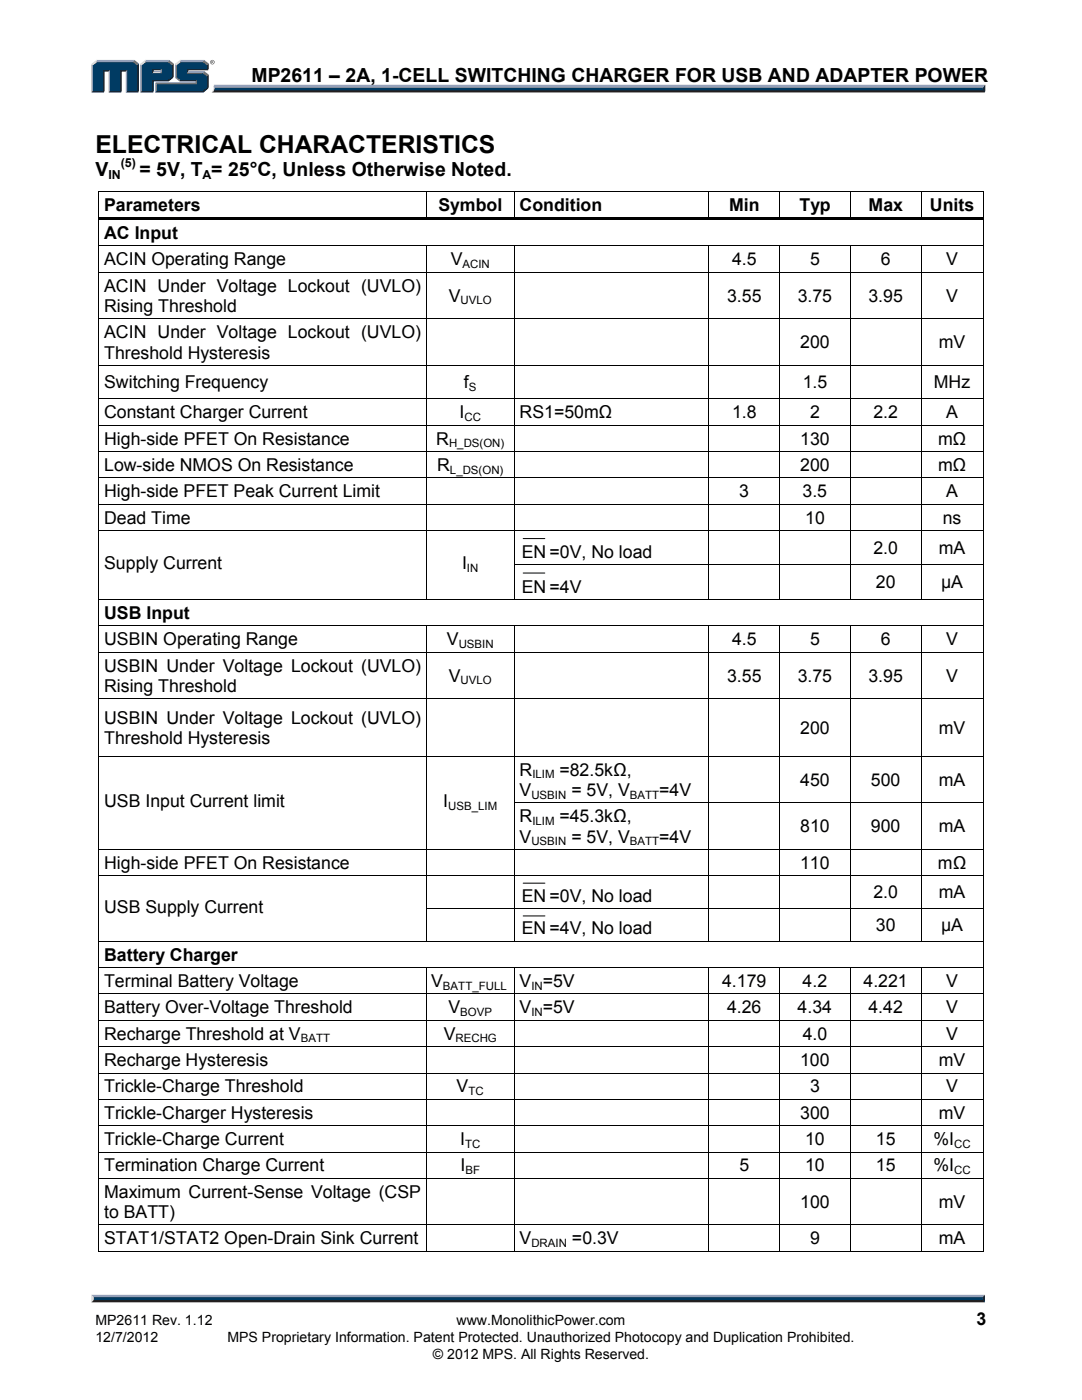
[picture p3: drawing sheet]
<svg xmlns="http://www.w3.org/2000/svg" width="216mm" height="279mm" viewBox="0 0 216 279" stroke-linecap="round" stroke-linejoin="round" font-family="sans-serif">
<path d="M18.7 259.2h177.4l.4 .7h-178.3z" fill="#231f20"/>
<path d="M18.3 258.4h178.2l-.4 .8h-177.4z" fill="#94a0b9"/>
<path d="M196.5 258.4v1.5l-.4-.4v-.6z" fill="#001339"/>
<path d="M18.7 258.9h177.4v.6h-177.4z" fill="#003b63"/>
<path d="M18.2 258.4l.5 .5v.5l-.5 .5z" fill="#dcddde"/>
<path d="M42.7 16.9h153.9l-.4 .7h-153.4z" fill="#94a0b9"/>
<path d="M42.8 17.6h153.4l.4 .6h-154.3l.4-.2z" fill="#231f20"/>
<path d="M196.2 17.3l.4-.4v1.3l-.4-.4z" fill="#001339"/>
<path d="M42.9 17.3h153.3v.5h-153.4z" fill="#003b63"/>
<path d="M42.7 16.9l.2 .5a.79 .79 0 0 1-.6 .8h.1a1.24 1.24 0 0 0 .3-1.3z" fill="#dcddde"/>
<path d="M30.4 14.4l.3-.2h1.3l.3 .2z" fill="#94a0b9"/>
<g fill="#003b63">
<path d="M18.6 12.8l.8-.6h7.2l.8 .6v5.2h-2v-4.2h-1.4v4.2h-2v-4.2h-1.4v4.2h-2z"/>
<path d="M28.3 12.8l.8-.6h2.2v1.4h-.9v.8h1.9v-.8h-1.3v-1.4h2.6l.8 .6v2.3l-.8 .7h-3.2v2.2h-2.1z"/>
<path d="M31.3 16.6h8v-.8h-3.2l-.9-.7v-2.3l.9-.6h4.4l.9 .6v.8h-4.1v.8h3.2l.9 .7v2.2l-.9 .7h-9.2z"/>
</g>
<path d="M35.9 12.1h4.8" fill="none" stroke="#94a0b9" stroke-width=".27"/>
<path d="M35 12.7l.9-.7 .2 .2-.8 .6z" fill="#dcddde"/>
<path d="M35.1 12.7v2.6" fill="none" stroke="#94a0b9" stroke-width=".27"/>
<path d="M35 15.3l.3-.2 .8 .7-.2 .2z" fill="#547194"/>
<path d="M35.9 15.9h3.4" fill="none" stroke="#001339" stroke-width=".27"/>
<g fill="#94a0b9">
<path d="M31 16.4h8.1v-.4l.2-.2v.8h-8z"/>
<path d="M31 16.4l.3 .2v1.4l-.3 .2z"/>
</g>
<path d="M37.3 13.6h4.1v-.8l.2-.1v1.1h-4v.4l-.3 .2z" fill="#001339"/>
<path d="M37.3 14.3h3.4" fill="none" stroke="#94a0b9" stroke-width=".27"/>
<path d="M40.7 14.2l.9 .7-.2 .2-.9-.7z" fill="#547194"/>
<g fill="#001339">
<path d="M31 18.2l.3-.2h9.2l.9-.7v-2.2l.2-.2v2.5l-.9 .8z"/>
<path d="M30.4 15.8h3.2l.8-.7v-2.3l.2-.1v2.6l-.9 .7h-3v2.2h-2.6l.2-.2h2.1z"/>
</g>
<path d="M33.7 12l.9 .7-.2 .1-.8-.6z" fill="#547194"/>
<path d="M29 12.1h4.7" fill="none" stroke="#94a0b9" stroke-width=".27"/>
<path d="M28.1 12.7l.9-.7 .1 .2-.8 .6z" fill="#dcddde"/>
<path d="M28.2 12.7v5.5" fill="none" stroke="#94a0b9" stroke-width=".27"/>
<path d="M32 13.8l.3-.2v.8l-.3-.2z" fill="#94a0b9"/>
<g fill="#001339">
<path d="M30.4 13.6h1.9l-.3 .2h-1.3v.4l-.3 .2z"/>
<path d="M27.4 12.8l.3-.1v5.5h-2.5l.2-.2h2z"/>
</g>
<path d="M26.8 12l.9 .7-.3 .1-.8-.6z" fill="#547194"/>
<path d="M19.2 12.1h7.6" fill="none" stroke="#94a0b9" stroke-width=".27"/>
<path d="M18.3 12.7l.9-.7 .2 .2-.8 .6z" fill="#dcddde"/>
<path d="M18.5 12.7v5.5" fill="none" stroke="#94a0b9" stroke-width=".27"/>
<path d="M20.6 13.8h1.4l-.2 .3h-.9v4.1h-2.6l.3-.2h2z" fill="#001339"/>
<path d="M21.9 13.8v4.4" fill="none" stroke="#94a0b9" stroke-width=".27"/>
<path d="M24 13.8h1.4l-.2 .3h-.9v4.1h-2.5l.2-.2h2z" fill="#001339"/>
<path d="M25.3 13.8v4.4" fill="none" stroke="#94a0b9" stroke-width=".27"/>
<path d="M40.7 12l.9 .7-.2 .1-.9-.6z" fill="#547194"/>
<path d="M41.9 12.4a.45 .45 0 0 1 .9 0 .45 .45 0 0 1-.9 0zM42 12.4a.37 .37 0 0 0 .7 0 .37 .37 0 0 0-.7 0zM42.2 12.2h.3l.1 .5-.3-.3-.1 .3zM42.3 12.2v.2h.1z" fill="#231f20"/>
<path d="M42.6 17.1h153.9l-.4 .7h-153.3z" fill="#94a0b9"/>
<path d="M42.8 17.8h153.3l.4 .7h-154.3l.4-.3z" fill="#231f20"/>
<path d="M196.1 17.5l.4-.4v1.4l-.4-.4z" fill="#001339"/>
<path d="M42.8 17.5h153.3v.6h-153.4z" fill="#003b63"/>
<g fill="#dcddde">
<path d="M42.6 17.1l.2 .5a.79 .79 0 0 1-.6 .9l.1-.1a1.24 1.24 0 0 0 .3-1.3z"/>
<path d="M30.3 14.6l.3-.2h1.3l.3 .2z"/>
</g>
<g fill="#003b63">
<path d="M18.5 13.1l.8-.7h7.2l.8 .7v5.1h-1.9v-4.2h-1.5v4.2h-2v-4.2h-1.4v4.2h-2z"/>
<path d="M28.2 13.1l.9-.7h2.1v1.4h-.9v.8h1.9v-.8h-1.2v-1.4h2.5l.8 .7v2.3l-.8 .6h-3.2v2.2h-2.1z"/>
<path d="M31.2 16.9h8v-.9h-3.2l-.8-.6v-2.3l.8-.7h4.5l.8 .7v.7h-4.1v.8h3.3l.8 .7v2.2l-.8 .7h-9.3z"/>
</g>
<path d="M35.8 12.3h4.8" fill="none" stroke="#94a0b9" stroke-width=".27"/>
<path d="M34.9 12.9l.9-.7 .2 .2-.8 .7z" fill="#dcddde"/>
<path d="M35.1 12.9v2.6" fill="none" stroke="#94a0b9" stroke-width=".27"/>
<path d="M34.9 15.5l.3-.1 .8 .6-.2 .2z" fill="#547194"/>
<path d="M35.8 16.1h3.4" fill="none" stroke="#001339" stroke-width=".27"/>
<path d="M31 16.6h8v-.4l.2-.2v.9h-8z" fill="#547194"/>
<path d="M31 16.6l.2 .3v1.3l-.2 .3z" fill="#94a0b9"/>
<path d="M37.2 13.8h4.1v-.7l.2-.2v1.1h-4v.4l-.3 .2z" fill="#001339"/>
<path d="M37.2 14.5h3.4" fill="none" stroke="#94a0b9" stroke-width=".27"/>
<path d="M40.6 14.4l.9 .7-.2 .2-.8-.7z" fill="#547194"/>
<g fill="#001339">
<path d="M31 18.5l.2-.3h9.3l.8-.7v-2.2l.2-.2v2.6l-.9 .8z"/>
<path d="M30.3 16h3.2l.8-.6v-2.3l.3-.2v2.6l-.9 .7h-3.1v2.3h-2.6l.2-.3h2.1z"/>
</g>
<path d="M33.7 12.2l.9 .7-.3 .2-.8-.7z" fill="#547194"/>
<path d="M28.9 12.3h4.8" fill="none" stroke="#94a0b9" stroke-width=".27"/>
<path d="M28 12.9l.9-.7 .2 .2-.9 .7z" fill="#dcddde"/>
<path d="M28.1 12.9v5.6" fill="none" stroke="#94a0b9" stroke-width=".27"/>
<path d="M31.9 14l.3-.2v.8l-.3-.2z" fill="#94a0b9"/>
<g fill="#001339">
<path d="M30.3 13.8h1.9l-.3 .2h-1.3v.4l-.3 .2z"/>
<path d="M27.3 13.1l.3-.2v5.6h-2.5l.3-.3h1.9z"/>
</g>
<path d="M26.7 12.2l.9 .7-.3 .2-.8-.7z" fill="#547194"/>
<path d="M19.1 12.3h7.6" fill="none" stroke="#94a0b9" stroke-width=".27"/>
<path d="M18.2 12.9l.9-.7 .2 .2-.8 .7z" fill="#dcddde"/>
<path d="M18.4 12.9v5.6" fill="none" stroke="#94a0b9" stroke-width=".27"/>
<path d="M20.5 14h1.4l-.2 .3h-.9v4.2h-2.6l.3-.3h2z" fill="#001339"/>
<path d="M21.8 14v4.5" fill="none" stroke="#94a0b9" stroke-width=".27"/>
<path d="M23.9 14h1.5l-.3 .3h-.9v4.2h-2.5l.2-.3h2z" fill="#001339"/>
<path d="M25.2 14v4.5" fill="none" stroke="#94a0b9" stroke-width=".27"/>
<path d="M40.6 12.2l.9 .7-.2 .2-.8-.7z" fill="#547194"/>
<g fill="#000">
<path d="M19.7 38.1h.1v.7h-.1zM84.9 38.1h.2v.7h-.2zM102.6 38.1h.1v.7h-.1zM141.4 38.1h.1v.7h-.1zM155.5 38.1h.2v.7h-.2zM169.6 38.1h.2v.7h-.2zM183.7 38.1h.2v.7h-.2zM196.1 38.1h.1v.7h-.1zM196.1 38.1h.1v.2h-.1zM19.7 43.4h.1v1h-.1zM19.7 49h.1v.7h-.1zM19.7 54.2h.1v.7h-.1z"/>
<path d="M19.8 43.4h176.3v.5h-176.3zM84.9 49h.2v.7h-.2zM84.9 54.2h.2v.7h-.2zM102.6 49h.1v.7h-.1zM102.6 54.2h.1v.7h-.1zM141.4 49h.1v.7h-.1zM141.4 54.2h.1v.7h-.1zM155.5 49h.2v.7h-.2zM155.5 54.2h.2v.7h-.2zM169.6 49h.2v.7h-.2zM169.6 54.2h.2v.7h-.2zM183.7 49h.2v.7h-.2z"/>
<path d="M183.7 54.2h.2v.7h-.2zM196.1 43.4h.1v1h-.1zM196.1 49h.1v.7h-.1zM196.1 54.2h.1v.7h-.1zM19.7 63.5h.1v.7h-.1zM19.7 72.9h.1v.7h-.1zM84.9 63.5h.2v.7h-.2zM84.9 72.9h.2v.7h-.2zM102.6 63.5h.1v.7h-.1zM102.6 72.9h.1v.7h-.1zM141.4 63.5h.1v.7h-.1zM141.4 72.9h.1v.7h-.1z"/>
<path d="M155.5 63.5h.2v.7h-.2zM155.5 72.9h.2v.7h-.2zM169.6 63.5h.2v.7h-.2zM169.6 72.9h.2v.7h-.2zM183.7 63.5h.2v.7h-.2zM183.7 72.9h.2v.7h-.2zM196.1 63.5h.1v.7h-.1zM196.1 72.9h.1v.7h-.1zM19.7 79.5h.1v.7h-.1zM19.7 84.8h.1v.7h-.1zM19.7 90h.1v.7h-.1zM19.7 95.3h.1v.7h-.1z"/>
<path d="M84.9 79.5h.2v.7h-.2zM84.9 84.8h.2v.7h-.2zM84.9 90h.2v.7h-.2zM84.9 95.3h.2v.7h-.2zM102.6 79.5h.1v.7h-.1zM102.6 84.8h.1v.7h-.1zM102.6 90h.1v.7h-.1zM102.6 95.3h.1v.7h-.1zM141.4 79.5h.1v.7h-.1zM141.4 84.8h.1v.7h-.1zM141.4 90h.1v.7h-.1zM141.4 95.3h.1v.7h-.1z"/>
<path d="M155.5 79.5h.2v.7h-.2zM155.5 84.8h.2v.7h-.2zM155.5 90h.2v.7h-.2zM155.5 95.3h.2v.7h-.2zM169.6 79.5h.2v.7h-.2zM169.6 84.8h.2v.7h-.2zM169.6 90h.2v.7h-.2zM169.6 95.3h.2v.7h-.2zM183.7 79.5h.2v.7h-.2zM183.7 84.8h.2v.7h-.2zM183.7 90h.2v.7h-.2zM183.7 95.3h.2v.7h-.2z"/>
<path d="M196.1 79.5h.1v.7h-.1zM196.1 84.8h.1v.7h-.1zM196.1 90h.1v.7h-.1zM196.1 95.3h.1v.7h-.1zM19.7 100.5h.1v.7h-.1zM19.7 105.8h.1v.7h-.1zM19.7 112.7h.1v.7h-.1zM84.9 100.5h.2v.7h-.2zM84.9 105.8h.2v.7h-.2zM84.9 112.7h.2v.7h-.2zM102.6 100.5h.1v.7h-.1zM102.6 105.8h.1v.7h-.1z"/>
<path d="M102.6 112.7h.1v.7h-.1zM141.4 100.5h.1v.7h-.1zM141.4 105.8h.1v.7h-.1zM141.4 112.7h.1v.7h-.1zM155.5 100.5h.2v.7h-.2zM155.5 105.8h.2v.7h-.2zM155.5 112.7h.2v.7h-.2zM169.6 100.5h.2v.7h-.2zM169.6 105.8h.2v.7h-.2zM169.6 112.7h.2v.7h-.2zM183.7 100.5h.2v.7h-.2zM183.7 105.8h.2v.7h-.2z"/>
<path d="M183.7 112.7h.2v.7h-.2zM196.1 100.5h.1v.7h-.1zM196.1 105.8h.1v.7h-.1zM196.1 112.7h.1v.7h-.1zM19.7 119.6h.1v.7h-.1zM19.7 124.8h.1v.7h-.1zM19.7 130.1h.1v.7h-.1zM84.9 124.8h.2v.7h-.2zM84.9 130.1h.2v.7h-.2zM102.6 124.8h.1v.7h-.1zM102.6 130.1h.1v.7h-.1zM141.4 124.8h.1v.7h-.1z"/>
<path d="M141.4 130.1h.1v.7h-.1zM155.5 124.8h.2v.7h-.2zM155.5 130.1h.2v.7h-.2zM169.6 124.8h.2v.7h-.2zM169.6 130.1h.2v.7h-.2zM183.7 124.8h.2v.7h-.2zM183.7 130.1h.2v.7h-.2zM196.1 119.6h.1v.7h-.1zM196.1 124.8h.1v.7h-.1zM196.1 130.1h.1v.7h-.1zM19.7 139.4h.1v.7h-.1zM19.7 150.8h.1v.7h-.1z"/>
<path d="M84.9 139.4h.2v.7h-.2zM84.9 150.8h.2v.7h-.2zM102.6 139.4h.1v.7h-.1zM102.6 150.8h.1v.7h-.1zM141.4 139.4h.1v.7h-.1zM141.4 150.8h.1v.7h-.1zM155.5 139.4h.2v.7h-.2zM155.5 150.8h.2v.7h-.2zM169.6 139.4h.2v.7h-.2zM169.6 150.8h.2v.7h-.2zM183.7 139.4h.2v.7h-.2zM183.7 150.8h.2v.7h-.2z"/>
<path d="M196.1 139.4h.1v.7h-.1zM196.1 150.8h.1v.7h-.1zM19.7 160.1h.1v.7h-.1zM19.7 169.5h.1v.7h-.1zM19.7 174.7h.1v.7h-.1zM84.9 160.1h.2v.7h-.2zM84.9 169.5h.2v.7h-.2zM84.9 174.7h.2v.7h-.2zM102.6 160.1h.1v.7h-.1zM102.6 169.5h.1v.7h-.1zM102.6 174.7h.1v.7h-.1zM141.4 160.1h.1v.7h-.1z"/>
<path d="M141.4 169.5h.1v.7h-.1zM141.4 174.7h.1v.7h-.1zM155.5 160.1h.2v.7h-.2zM155.5 169.5h.2v.7h-.2zM155.5 174.7h.2v.7h-.2zM169.6 160.1h.2v.7h-.2zM169.6 169.5h.2v.7h-.2zM169.6 174.7h.2v.7h-.2zM183.7 160.1h.2v.7h-.2zM183.7 169.5h.2v.7h-.2zM183.7 174.7h.2v.7h-.2zM196.1 160.1h.1v.7h-.1z"/>
<path d="M196.1 169.5h.1v.7h-.1zM196.1 174.7h.1v.7h-.1zM19.7 181.3h.1v.6h-.1zM19.7 187.8h.1v.7h-.1zM19.7 193h.1v.7h-.1zM19.7 198.3h.1v.7h-.1zM84.9 181.3h.2v.6h-.2zM84.9 193h.2v.7h-.2zM84.9 198.3h.2v.7h-.2zM102.6 181.3h.1v.6h-.1zM102.6 193h.1v.7h-.1zM102.6 198.3h.1v.7h-.1z"/>
<path d="M141.4 181.3h.1v.6h-.1zM141.4 193h.1v.7h-.1zM141.4 198.3h.1v.7h-.1zM155.5 181.3h.2v.6h-.2zM155.5 193h.2v.7h-.2zM155.5 198.3h.2v.7h-.2zM169.6 181.3h.2v.6h-.2zM169.6 193h.2v.7h-.2zM169.6 198.3h.2v.7h-.2zM183.7 181.3h.2v.6h-.2zM183.7 193h.2v.7h-.2zM183.7 198.3h.2v.7h-.2z"/>
<path d="M196.1 181.3h.1v.6h-.1zM196.1 187.8h.1v.7h-.1zM196.1 193h.1v.7h-.1zM196.1 198.3h.1v.7h-.1zM19.7 203.6h.1v.7h-.1zM19.7 208.8h.1v.7h-.1zM19.7 214.1h.1v.7h-.1zM84.9 203.6h.2v.7h-.2zM84.9 208.8h.2v.7h-.2zM84.9 214.1h.2v.7h-.2zM102.6 203.6h.1v.7h-.1zM102.6 208.8h.1v.7h-.1z"/>
<path d="M102.6 214.1h.1v.7h-.1zM141.4 203.6h.1v.7h-.1zM141.4 208.8h.1v.7h-.1zM141.4 214.1h.1v.7h-.1zM155.5 203.6h.2v.7h-.2zM155.5 208.8h.2v.7h-.2zM155.5 214.1h.2v.7h-.2zM169.6 203.6h.2v.7h-.2zM169.6 208.8h.2v.7h-.2zM169.6 214.1h.2v.7h-.2zM183.7 203.6h.2v.7h-.2zM183.7 208.8h.2v.7h-.2z"/>
<path d="M183.7 214.1h.2v.7h-.2zM196.1 203.6h.1v.7h-.1zM196.1 208.8h.1v.7h-.1zM196.1 214.1h.1v.7h-.1zM19.7 219.3h.1v.7h-.1zM19.7 224.6h.1v.7h-.1zM19.7 229.8h.1v.7h-.1zM19.7 235.1h.1v.7h-.1zM84.9 219.3h.2v.7h-.2zM84.9 224.6h.2v.7h-.2zM84.9 229.8h.2v.7h-.2zM84.9 235.1h.2v.7h-.2z"/>
<path d="M102.6 219.3h.1v.7h-.1zM102.6 224.6h.1v.7h-.1zM102.6 229.8h.1v.7h-.1zM102.6 235.1h.1v.7h-.1zM141.4 219.3h.1v.7h-.1zM141.4 224.6h.1v.7h-.1zM141.4 229.8h.1v.7h-.1zM141.4 235.1h.1v.7h-.1zM155.5 219.3h.2v.7h-.2zM155.5 224.6h.2v.7h-.2zM155.5 229.8h.2v.7h-.2zM155.5 235.1h.2v.7h-.2z"/>
<path d="M169.6 219.3h.2v.7h-.2zM169.6 224.6h.2v.7h-.2zM169.6 229.8h.2v.7h-.2zM169.6 235.1h.2v.7h-.2zM183.7 219.3h.2v.7h-.2zM183.7 224.6h.2v.7h-.2zM183.7 229.8h.2v.7h-.2zM183.7 235.1h.2v.7h-.2zM196.1 219.3h.1v.7h-.1zM196.1 224.6h.1v.7h-.1zM196.1 229.8h.1v.7h-.1zM196.1 235.1h.1v.7h-.1z"/>
<path d="M19.7 244.4h.1v.7h-.1zM84.9 244.4h.2v.7h-.2zM102.6 244.4h.1v.7h-.1zM141.4 244.4h.1v.7h-.1zM155.5 244.4h.2v.7h-.2zM169.6 244.4h.2v.7h-.2zM183.7 244.4h.2v.7h-.2zM196.1 244.4h.1v.7h-.1zM196.1 249.7h.1v.1h-.1z"/>
</g>
<g fill="none" stroke="#000" stroke-width=".2">
<path d="M19.7 38.2h65.2M19.7 38.8v4.6M85 38.8v4.6M85.1 38.2h17.5M102.7 38.8v4.6M102.7 38.2h38.7M141.5 38.8v4.6M141.5 38.2h14M155.6 38.8v4.6M155.7 38.2h13.9M169.7 38.8v4.6M169.8 38.2h13.9"/>
<path d="M183.8 38.8v4.6M183.9 38.2h12.2M196.2 38.8v4.6M19.7 44.4v4.6M19.7 49.7v4.5M19.7 54.9v8.6M19.8 49.1h65.1M19.8 54.3h65.1M85 49.7v4.5M85 54.9v8.6M85.1 49.1h17.5M85.1 54.3h17.5"/>
<path d="M102.7 49.7v4.5M102.7 54.9v8.6M102.7 49.1h38.7M102.7 54.3h38.7M141.5 49.7v4.5M141.5 54.9v8.6M141.5 49.1h14M141.5 54.3h14M155.6 49.7v4.5M155.6 54.9v8.6M155.7 49.1h13.9M155.7 54.3h13.9"/>
<path d="M169.7 49.7v4.5M169.7 54.9v8.6M169.8 49.1h13.9M169.8 54.3h13.9M183.8 49.7v4.5M183.8 54.9v8.6M183.9 49.1h12.2M183.9 54.3h12.2M196.2 44.4v4.6M196.2 49.7v4.5M196.2 54.9v8.6M19.7 64.2v8.7"/>
<path d="M19.7 73.6v5.9M19.8 63.6h65.1M19.8 72.9h65.1M19.8 79.6h65.1M85 64.2v8.7M85 73.6v5.9M85.1 63.6h17.5M85.1 72.9h17.5M85.1 79.6h17.5M102.7 64.2v8.7M102.7 73.6v5.9M102.7 63.6h38.7"/>
<path d="M102.7 72.9h38.7M102.7 79.6h38.7M141.5 64.2v8.7M141.5 73.6v5.9M141.5 63.6h14M141.5 72.9h14M141.5 79.6h14M155.6 64.2v8.7M155.6 73.6v5.9M155.7 63.6h13.9M155.7 72.9h13.9M155.7 79.6h13.9"/>
<path d="M169.7 64.2v8.7M169.7 73.6v5.9M169.8 63.6h13.9M169.8 72.9h13.9M169.8 79.6h13.9M183.8 64.2v8.7M183.8 73.6v5.9M183.9 63.6h12.2M183.9 72.9h12.2M183.9 79.6h12.2M196.2 64.2v8.7M196.2 73.6v5.9"/>
<path d="M19.7 80.2v4.6M19.7 85.5v4.5M19.7 90.7v4.6M19.7 96v4.5M19.8 84.9h65.1M19.8 90.1h65.1M19.8 95.4h65.1M85 80.2v4.6M85 85.5v4.5M85 90.7v4.6M85 96v4.5M85.1 84.9h17.5"/>
<path d="M85.1 90.1h17.5M85.1 95.4h17.5M102.7 80.2v4.6M102.7 85.5v4.5M102.7 90.7v4.6M102.7 96v4.5M102.7 84.9h38.7M102.7 90.1h38.7M102.7 95.4h38.7M141.5 80.2v4.6M141.5 85.5v4.5M141.5 90.7v4.6"/>
<path d="M141.5 96v4.5M141.5 84.9h14M141.5 90.1h14M141.5 95.4h14M155.6 80.2v4.6M155.6 85.5v4.5M155.6 90.7v4.6M155.6 96v4.5M155.7 84.9h13.9M155.7 90.1h13.9M155.7 95.4h13.9M169.7 80.2v4.6"/>
<path d="M169.7 85.5v4.5M169.7 90.7v4.6M169.7 96v4.5M169.8 84.9h13.9M169.8 90.1h13.9M169.8 95.4h13.9M183.8 80.2v4.6M183.8 85.5v4.5M183.8 90.7v4.6M183.8 96v4.5M183.9 84.9h12.2M183.9 90.1h12.2"/>
<path d="M183.9 95.4h12.2M196.2 80.2v4.6M196.2 85.5v4.5M196.2 90.7v4.6M196.2 96v4.5M19.7 101.2v4.6M19.7 106.5v6.2M19.7 113.4v6.2M19.8 100.6h65.1M19.8 105.9h65.1M19.8 119.7h176.3M85 101.2v4.6"/>
<path d="M85 106.5v6.2M85 113.4v6.2M85.1 100.6h17.5M85.1 105.9h17.5M102.7 101.2v4.6M102.7 106.5v6.2M102.7 113.4v6.2M102.7 100.6h38.7M102.7 105.9h38.7M102.7 112.8h38.7M104.4 107.5h4.3M104.4 114.4h4.3"/>
<path d="M141.5 101.2v4.6M141.5 106.5v6.2M141.5 113.4v6.2M141.5 100.6h14M141.5 105.9h14M141.5 112.8h14M155.6 101.2v4.6M155.6 106.5v6.2M155.6 113.4v6.2M155.7 100.6h13.9M155.7 105.9h13.9M155.7 112.8h13.9"/>
<path d="M169.7 101.2v4.6M169.7 106.5v6.2M169.7 113.4v6.2M169.8 100.6h13.9M169.8 105.9h13.9M169.8 112.8h13.9M183.8 101.2v4.6M183.8 106.5v6.2M183.8 113.4v6.2M183.9 100.6h12.2M183.9 105.9h12.2M183.9 112.8h12.2"/>
<path d="M196.2 101.2v4.6M196.2 106.5v6.2M196.2 113.4v6.2M19.7 120.3v4.5M19.7 125.5v4.6M19.7 130.8v8.6M19.8 124.9h65.1M19.8 130.2h65.1M19.8 139.5h65.1M85 125.5v4.6M85 130.8v8.6M85.1 124.9h17.5"/>
<path d="M85.1 130.2h17.5M85.1 139.5h17.5M102.7 125.5v4.6M102.7 130.8v8.6M102.7 124.9h38.7M102.7 130.2h38.7M102.7 139.5h38.7M141.5 125.5v4.6M141.5 130.8v8.6M141.5 124.9h14M141.5 130.2h14M141.5 139.5h14"/>
<path d="M155.6 125.5v4.6M155.6 130.8v8.6M155.7 124.9h13.9M155.7 130.2h13.9M155.7 139.5h13.9M169.7 125.5v4.6M169.7 130.8v8.6M169.8 124.9h13.9M169.8 130.2h13.9M169.8 139.5h13.9M183.8 125.5v4.6M183.8 130.8v8.6"/>
<path d="M183.9 124.9h12.2M183.9 130.2h12.2M183.9 139.5h12.2M196.2 120.3v4.5M196.2 125.5v4.6M196.2 130.8v8.6M19.7 140.1v10.7M19.7 151.5v8.6M19.8 150.9h65.1M85 140.1v10.7M85 151.5v8.6M85.1 150.9h17.5"/>
<path d="M102.7 140.1v10.7M102.7 151.5v8.6M102.7 150.9h38.7M141.5 140.1v10.7M141.5 151.5v8.6M141.5 150.9h14M155.6 140.1v10.7M155.6 151.5v8.6M155.7 150.9h13.9M169.7 140.1v10.7M169.7 151.5v8.6M169.8 150.9h13.9"/>
<path d="M183.8 140.1v10.7M183.8 151.5v8.6M183.9 150.9h12.2M196.2 140.1v10.7M196.2 151.5v8.6M19.7 160.8v8.7M19.7 170.2v4.5M19.7 175.4v5.9M19.8 169.5h65.1M19.8 174.8h65.1M85 160.8v8.7M85 170.2v4.5"/>
<path d="M85 175.4v5.9M85.1 169.5h17.5M85.1 174.8h17.5M102.7 160.8v8.7M102.7 170.2v4.5M102.7 175.4v5.9M102.7 160.2h38.7M102.7 169.5h38.7M102.7 174.8h38.7M104.4 176.3h4.3M141.5 160.8v8.7M141.5 170.2v4.5"/>
<path d="M141.5 175.4v5.9M141.5 160.2h14M141.5 169.5h14M141.5 174.8h14M155.6 160.8v8.7M155.6 170.2v4.5M155.6 175.4v5.9M155.7 160.2h13.9M155.7 169.5h13.9M155.7 174.8h13.9M169.7 160.8v8.7M169.7 170.2v4.5"/>
<path d="M169.7 175.4v5.9M169.8 160.2h13.9M169.8 169.5h13.9M169.8 174.8h13.9M183.8 160.8v8.7M183.8 170.2v4.5M183.8 175.4v5.9M183.9 160.2h12.2M183.9 169.5h12.2M183.9 174.8h12.2M196.2 160.8v8.7M196.2 170.2v4.5"/>
<path d="M196.2 175.4v5.9M19.7 181.9v5.9M19.7 188.5v4.5M19.7 193.7v4.6M19.7 199v4.6M19.8 187.9h176.3M19.8 193.1h65.1M19.8 198.4h65.1M85 181.9v5.9M85 193.7v4.6M85 199v4.6M85.1 181.3h17.5"/>
<path d="M85.1 193.1h17.5M85.1 198.4h17.5M102.7 181.9v5.9M102.7 193.7v4.6M102.7 199v4.6M102.7 181.3h38.7M102.7 193.1h38.7M102.7 198.4h38.7M104.4 182.8h4.3M141.5 181.9v5.9M141.5 193.7v4.6M141.5 199v4.6"/>
<path d="M141.5 181.3h14M141.5 193.1h14M141.5 198.4h14M155.6 181.9v5.9M155.6 193.7v4.6M155.6 199v4.6M155.7 181.3h13.9M155.7 193.1h13.9M155.7 198.4h13.9M169.7 181.9v5.9M169.7 193.7v4.6M169.7 199v4.6"/>
<path d="M169.8 181.3h13.9M169.8 193.1h13.9M169.8 198.4h13.9M183.8 181.9v5.9M183.8 193.7v4.6M183.8 199v4.6M183.9 181.3h12.2M183.9 193.1h12.2M183.9 198.4h12.2M196.2 181.9v5.9M196.2 188.5v4.5M196.2 193.7v4.6"/>
<path d="M196.2 199v4.6M19.7 204.3v4.5M19.7 209.5v4.6M19.7 214.8v4.5M19.8 203.6h65.1M19.8 208.9h65.1M19.8 214.1h65.1M19.8 219.4h65.1M85 204.3v4.5M85 209.5v4.6M85 214.8v4.5M85.1 203.6h17.5"/>
<path d="M85.1 208.9h17.5M85.1 214.1h17.5M85.1 219.4h17.5M102.7 204.3v4.5M102.7 209.5v4.6M102.7 214.8v4.5M102.7 203.6h38.7M102.7 208.9h38.7M102.7 214.1h38.7M102.7 219.4h38.7M141.5 204.3v4.5M141.5 209.5v4.6"/>
<path d="M141.5 214.8v4.5M141.5 203.6h14M141.5 208.9h14M141.5 214.1h14M141.5 219.4h14M155.6 204.3v4.5M155.6 209.5v4.6M155.6 214.8v4.5M155.7 203.6h13.9M155.7 208.9h13.9M155.7 214.1h13.9M155.7 219.4h13.9"/>
<path d="M169.7 204.3v4.5M169.7 209.5v4.6M169.7 214.8v4.5M169.8 203.6h13.9M169.8 208.9h13.9M169.8 214.1h13.9M169.8 219.4h13.9M183.8 204.3v4.5M183.8 209.5v4.6M183.8 214.8v4.5M183.9 203.6h12.2M183.9 208.9h12.2"/>
<path d="M183.9 214.1h12.2M183.9 219.4h12.2M196.2 204.3v4.5M196.2 209.5v4.6M196.2 214.8v4.5M19.7 220v4.6M19.7 225.3v4.5M19.7 230.5v4.6M19.7 235.8v8.6M19.8 224.7h65.1M19.8 229.9h65.1M19.8 235.2h65.1"/>
<path d="M85 220v4.6M85 225.3v4.5M85 230.5v4.6M85 235.8v8.6M85.1 224.7h17.5M85.1 229.9h17.5M85.1 235.2h17.5M102.7 220v4.6M102.7 225.3v4.5M102.7 230.5v4.6M102.7 235.8v8.6M102.7 224.7h38.7"/>
<path d="M102.7 229.9h38.7M102.7 235.2h38.7M141.5 220v4.6M141.5 225.3v4.5M141.5 230.5v4.6M141.5 235.8v8.6M141.5 224.7h14M141.5 229.9h14M141.5 235.2h14M155.6 220v4.6M155.6 225.3v4.5M155.6 230.5v4.6"/>
<path d="M155.6 235.8v8.6M155.7 224.7h13.9M155.7 229.9h13.9M155.7 235.2h13.9M169.7 220v4.6M169.7 225.3v4.5M169.7 230.5v4.6M169.7 235.8v8.6M169.8 224.7h13.9M169.8 229.9h13.9M169.8 235.2h13.9M183.8 220v4.6"/>
<path d="M183.8 225.3v4.5M183.8 230.5v4.6M183.8 235.8v8.6M183.9 224.7h12.2M183.9 229.9h12.2M183.9 235.2h12.2M196.2 220v4.6M196.2 225.3v4.5M196.2 230.5v4.6M196.2 235.8v8.6M19.7 249.7h65.2M19.7 245.1v4.7"/>
<path d="M19.8 244.5h65.1M85 245.1v4.7M85.1 244.5h17.5M85.1 249.7h17.5M102.7 245.1v4.7M102.7 244.5h38.7M102.7 249.7h38.7M141.5 245.1v4.7M141.5 244.5h14M141.5 249.7h14M155.6 245.1v4.7M155.7 244.5h13.9"/>
<path d="M155.7 249.7h13.9M169.7 245.1v4.7M169.8 244.5h13.9M169.8 249.7h13.9M183.8 245.1v4.7M183.9 244.5h12.2M183.9 249.7h12.2M196.2 245.1v4.7"/>
</g>
<text font-size="4.9" x="19" y="30.5">ELECTRICAL CHARACTERISTICS</text>
<g font-size="3.9">
<text x="50.2" y="16.3">MP2611 – 2A, 1-CELL SWITCHING CHARGER FOR USB AND ADAPTER POWER</text>
<text x="19" y="35.2">V</text>
<text x="27.8" y="35.2">= 5V, T = 25°C, Unless Otherwise Noted.</text>
</g>
<g font-size="3.5">
<text x="20.8" y="42.1">Parameters</text>
<text x="20.8" y="47.7">AC Input</text>
<text x="87.5" y="42.1">Symbol</text>
<text x="103.7" y="42.1">Condition</text>
<text x="145.5" y="42.1">Min</text>
<text x="159.5" y="42.1">Typ</text>
<text x="173.3" y="42.1">Max</text>
<text x="185.6" y="42.1">Units</text>
<text x="20.8" y="52.9">ACIN Operating Range</text>
<text x="89.9" y="52.9">V</text>
<text x="146.1" y="52.9">4.5</text>
<text x="161.6" y="52.9">5</text>
<text x="175.7" y="52.9">6</text>
<text x="188.8" y="52.9">V</text>
<text x="20.8" y="58.2">ACIN Under Voltage Lockout (UVLO)</text>
<text x="20.8" y="62.3">Rising Threshold</text>
<text x="89.6" y="60.2">V</text>
<text x="145.1" y="60.2">3.55</text>
<text x="159.2" y="60.2">3.75</text>
<text x="173.3" y="60.2">3.95</text>
<text x="188.8" y="60.2">V</text>
<text x="20.8" y="67.5">ACIN Under Voltage Lockout (UVLO)</text>
<text x="20.8" y="71.6">Threshold Hysteresis</text>
<text x="159.7" y="69.5">200</text>
<text x="187.3" y="69.5">mV</text>
<text x="20.8" y="77.5">Switching Frequency</text>
<text x="92.6" y="77.5">f</text>
<text x="160.2" y="77.5">1.5</text>
<text x="186.3" y="77.5">MHz</text>
<text x="20.8" y="83.5">Constant Charger Current</text>
<text x="91.7" y="83.5">I</text>
<text x="103.7" y="83.5">RS1=50mΩ</text>
<text x="146.1" y="83.5">1.8</text>
<text x="161.6" y="83.5">2</text>
<text x="174.3" y="83.5">2.2</text>
<text x="188.8" y="83.5">A</text>
<text x="20.8" y="88.7">High-side PFET On Resistance</text>
<text x="87" y="88.7">R</text>
<text x="159.7" y="88.7">130</text>
<text x="187.2" y="88.7">mΩ</text>
<text x="20.8" y="94">Low-side NMOS On Resistance</text>
<text x="87.2" y="94">R</text>
<text x="159.7" y="94">200</text>
<text x="187.2" y="94">mΩ</text>
<text x="20.8" y="99.2">High-side PFET Peak Current Limit</text>
<text x="147.5" y="99.2">3</text>
<text x="160.1" y="99.2">3.5</text>
<text x="188.8" y="99.2">A</text>
<text x="20.8" y="104.5">Dead Time</text>
<text x="160.7" y="104.5">10</text>
<text x="188.1" y="104.5">ns</text>
<text x="20.8" y="113.6">Supply Current</text>
<text x="92.2" y="113.6">I</text>
<text x="104.1" y="111.4">EN =0V, No load</text>
<text x="174.3" y="110.6">2.0</text>
<text x="187.3" y="110.6">mA</text>
<text x="104.1" y="118.3">EN =4V</text>
<text x="174.8" y="117.4">20</text>
<text x="187.8" y="117.4">μA</text>
<text x="20.8" y="123.5">USB Input</text>
<text x="20.8" y="128.8">USBIN Operating Range</text>
<text x="89.2" y="128.8">V</text>
<text x="146.1" y="128.8">4.5</text>
<text x="161.6" y="128.8">5</text>
<text x="175.7" y="128.8">6</text>
<text x="188.8" y="128.8">V</text>
<text x="20.8" y="134">USBIN Under Voltage Lockout (UVLO)</text>
<text x="89.6" y="136">V</text>
<text x="145.1" y="136">3.55</text>
<text x="159.2" y="136">3.75</text>
<text x="173.3" y="136">3.95</text>
<text x="188.8" y="136">V</text>
<text x="20.8" y="138.1">Rising Threshold</text>
<text x="20.8" y="144.4">USBIN Under Voltage Lockout (UVLO)</text>
<text x="20.8" y="148.5">Threshold Hysteresis</text>
<text x="159.7" y="146.4">200</text>
<text x="187.3" y="146.4">mV</text>
<text x="103.7" y="154.8">R</text>
<text x="111.6" y="154.8">=82.5kΩ,</text>
<text x="20.8" y="161.1">USB Input Current limit</text>
<text x="88.4" y="161.1">I</text>
<text x="103.7" y="158.9">V</text>
<text x="114" y="158.9">= 5V, V</text>
<text x="131.6" y="158.9">=4V</text>
<text x="159.7" y="156.8">450</text>
<text x="173.8" y="156.8">500</text>
<text x="187.3" y="156.8">mA</text>
<text x="103.7" y="164.1">R</text>
<text x="111.6" y="164.1">=45.3kΩ,</text>
<text x="159.7" y="166.1">810</text>
<text x="173.8" y="166.1">900</text>
<text x="187.3" y="166.1">mA</text>
<text x="20.8" y="173.4">High-side PFET On Resistance</text>
<text x="103.7" y="168.2">V</text>
<text x="114" y="168.2">= 5V, V</text>
<text x="131.6" y="168.2">=4V</text>
<text x="159.6" y="173.4">110</text>
<text x="187.2" y="173.4">mΩ</text>
<text x="104.1" y="179.9">EN =0V, No load</text>
<text x="174.3" y="179.3">2.0</text>
<text x="187.3" y="179.3">mA</text>
<text x="20.8" y="182.2">USB Supply Current</text>
<text x="174.8" y="185.8">30</text>
<text x="187.8" y="185.8">μA</text>
<text x="20.8" y="191.8">Battery Charger</text>
<text x="104.1" y="186.5">EN =4V, No load</text>
<text x="20.8" y="197">Terminal Battery Voltage</text>
<text x="86" y="197">V</text>
<text x="103.7" y="197">V =5V</text>
<text x="144.1" y="197">4.179</text>
<text x="160.2" y="197">4.2</text>
<text x="172.3" y="197">4.221</text>
<text x="188.8" y="197">V</text>
<text x="20.8" y="202.2">Battery Over-Voltage Threshold</text>
<text x="89.5" y="202.2">V</text>
<text x="103.7" y="202.2">V =5V</text>
<text x="145.1" y="202.2">4.26</text>
<text x="159.2" y="202.2">4.34</text>
<text x="173.3" y="202.2">4.42</text>
<text x="188.8" y="202.2">V</text>
<text x="20.8" y="207.5">Recharge Threshold at V</text>
<text x="88.5" y="207.5">V</text>
<text x="160.2" y="207.5">4.0</text>
<text x="188.8" y="207.5">V</text>
<text x="20.8" y="212.8">Recharge Hysteresis</text>
<text x="159.6" y="212.8">100</text>
<text x="187.3" y="212.8">mV</text>
<text x="20.8" y="218">Trickle-Charge Threshold</text>
<text x="91.1" y="218">V</text>
<text x="161.6" y="218">3</text>
<text x="188.8" y="218">V</text>
<text x="20.8" y="223.3">Trickle-Charger Hysteresis</text>
<text x="159.7" y="223.3">300</text>
<text x="187.3" y="223.3">mV</text>
<text x="20.8" y="228.5">Trickle-Charge Current</text>
<text x="20.8" y="233.8">Termination Charge Current</text>
<text x="91.8" y="228.5">I</text>
<text x="91.9" y="233.8">I</text>
<text x="147.5" y="233.8">5</text>
<text x="160.7" y="233.8">10</text>
<text x="160.7" y="228.5">10</text>
<text x="174.8" y="233.8">15</text>
<text x="174.8" y="228.5">15</text>
<text x="186.3" y="233.8">%I</text>
<text x="186.3" y="228.5">%I</text>
<text x="20.8" y="239">Maximum Current-Sense Voltage (CSP</text>
<text x="20.8" y="243.1">to BATT)</text>
<text x="159.7" y="241">100</text>
<text x="187.3" y="241">mV</text>
<text x="20.8" y="248.3">STAT1/STAT2 Open-Drain Sink Current</text>
<text x="103.7" y="248.3">V</text>
<text x="114.1" y="248.3">=0.3V</text>
<text x="161.6" y="248.3">9</text>
<text x="187.3" y="248.3">mA</text>
<text x="194.9" y="264.5">3</text>
</g>
<g font-size="2.8">
<text x="19" y="267.9">12/7/2012</text>
<text x="19" y="264.5">MP2611 Rev. 1.12</text>
<text x="45.4" y="267.9">MPS Proprietary Information. Patent Protected. Unauthorized Photocopy and Duplication Prohibited.</text>
<text x="91.1" y="264.5">www.MonolithicPower.com</text>
<text x="86.4" y="271.1">© 2012 MPS. All Rights Reserved.</text>
</g>
<g font-size="2.5">
<text x="21.6" y="35.7">IN</text>
<text x="24.1" y="33.4">(5)</text>
<text x="40.4" y="35.7">A</text>
</g>
<g font-size="2.3">
<text x="92.3" y="53.5">ACIN</text>
<text x="91.9" y="60.7">UVLO</text>
<text x="92.7" y="84">CC</text>
<text x="93.6" y="78">S</text>
<text x="89.6" y="89.3">H_DS(ON)</text>
<text x="89.8" y="94.5">L_DS(ON)</text>
<text x="93.2" y="114.2">IN</text>
<text x="91.5" y="129.3">USBIN</text>
<text x="91.9" y="136.6">UVLO</text>
<text x="106.2" y="155.3">ILIM</text>
<text x="89.4" y="161.6">USB_LIM</text>
<text x="106" y="159.4">USBIN</text>
<text x="125.7" y="159.4">BATT</text>
<text x="106.2" y="164.6">ILIM</text>
<text x="106" y="168.7">USBIN</text>
<text x="125.7" y="168.7">BATT</text>
<text x="88.4" y="197.5">BATT_FULL</text>
<text x="106" y="197.5">IN</text>
<text x="91.8" y="202.8">BOVP</text>
<text x="106" y="202.8">IN</text>
<text x="60" y="208">BATT</text>
<text x="90.9" y="208">RECHG</text>
<text x="93.5" y="218.5">TC</text>
<text x="92.8" y="229.1">TC</text>
<text x="190.4" y="229.1">CC</text>
<text x="92.9" y="234.3">BF</text>
<text x="190.4" y="234.3">CC</text>
<text x="106" y="248.9">DRAIN</text>
</g>
</svg>
